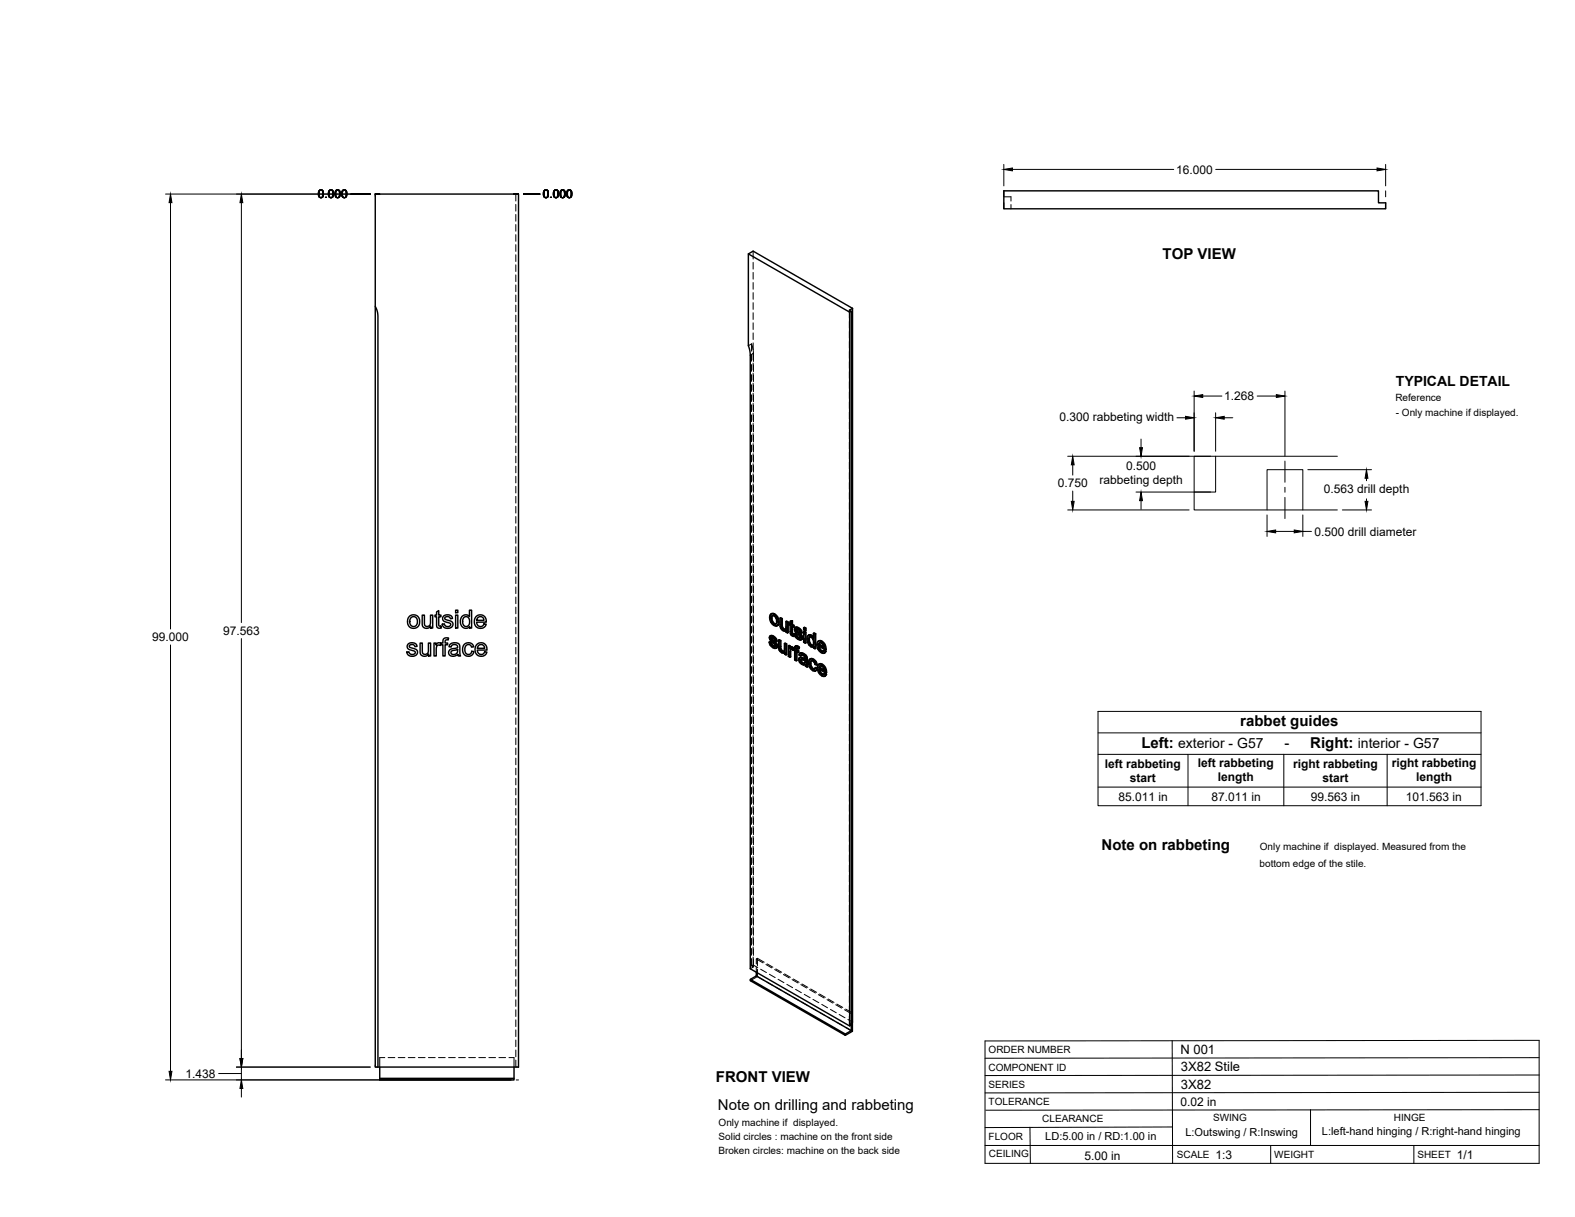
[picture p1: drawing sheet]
<svg xmlns="http://www.w3.org/2000/svg" width="559mm" height="432mm" viewBox="0 0 559 432" stroke-linecap="round" stroke-linejoin="round" font-family="sans-serif">
<!-- layer: Visible -->
<g fill="none" stroke="#000" stroke-width=".51">
<path d="M356.2 67.7h132.9v4.3h2.5v2.1h-135.4zM265.5 90.1l36 20.7v253.2M133.1 108.7v269.9h50.9v-309.7h-50.9v39.8l.8 2.1 .2 1.5v266.3M302 110.4l-.5 .4M302.5 109.4l-1.2 .7 .7 .3v253.3M302.5 109.4l-35.3-20.3-1.7 1v32.6l.7 3.3v217.7l35.3 20.3 .5-.3M302.5 109.4l-.1 256.5-2.5 1.4M145.3 218.7a2.3 2.3 0 0 1 3.6 1.8 2.3 2.3 0 0 1-3.5 2 2.85 2.85 0 0 1-.1-3.8zM145.8 219.2l.9-.4 .7 .2 .5 .5 .2 1.6-.8 1.1h-1l-.8-.7-.1-1.3zM149.8 218.2h.8v2.6a1.15 1.15 0 0 0 1.1 1.5 1.15 1.15 0 0 0 1-1.6v-2.5h.8v4.6h-.7v-.6a1.63 1.63 0 0 1-1.9 .7 1.63 1.63 0 0 1-1.1-1.8zM154.9 217.1l.8-.5v1.6h.7v.6h-.7v3.2l.7 .1 .2 .7-.6 .1a1.02 1.02 0 0 1-1.1-1.4v-2.7h-.6v-.6h.6zM157.4 218.5l.9-.3h1.1a1.33 1.33 0 0 1 1.1 1.2l-.7 .1a.96 .96 0 0 0-1-.8 .96 .96 0 0 0-.9 .9l.6 .3a2.51 2.51 0 0 1 2.2 1.2 1.92 1.92 0 0 1-1.5 1.8 1.92 1.92 0 0 1-2.2-1l-.1-.4 .8-.2a1.08 1.08 0 0 0 1.1 1.1 1.08 1.08 0 0 0 1-1.1l-1.8-.7a1.2 1.2 0 0 1-.9-.8 1.2 1.2 0 0 1 .3-1.3z"/>
<path d="M161.6 218.2h.8v4.6h-.8zM161.6 216.5h.8v.9h-.8zM163.9 218.8a1.73 1.73 0 0 1 2.7 0v-2.3h.7v6.3h-.7v-.5a1.9 1.9 0 0 1-2.3 .4 1.9 1.9 0 0 1-1-2.1zM164.5 219.2l.5-.4a1.8 1.8 0 0 1 1.6 1.2 1.8 1.8 0 0 1-.4 2l-.4 .3a1.81 1.81 0 0 1-1.7-1.2 1.81 1.81 0 0 1 .4-1.9zM168.9 218.8a2.15 2.15 0 0 1 2.6-.4 2.15 2.15 0 0 1 1 2.3h-3.4l.2 .8a1.29 1.29 0 0 0 1.2 .8 1.29 1.29 0 0 0 1.2-.9l.8 .1-.4 .7a2.33 2.33 0 0 1-3.2 .1 2.33 2.33 0 0 1-.2-3.2zM169.5 219.1l.6-.3 .9 .1 .5 .4 .2 .8h-2.6zM273.6 217.8l.6-.2 .6 .2zM273.6 217.8l-.6 1.1 .4 1.8 1.3 1.3 .7 .1 .5-.3M273.6 219.4l.3 1.2M274.1 218.4l-.2 .8M274.6 218l.9 .9a1.6 1.6 0 0 1 .9 1.7M274.8 217.8l1.1 1.2"/>
<path d="M275.7 219.1l.4 1.7 .3-.2-.2 1.1M276.7 219.3l.6 .3 .3-.1v2.8M277.3 219.6v2.7h.3l.2 .5M277.6 219.5l-.6-.3-.3 .1 .1 2.9 .2 .8 .6 .6a.89 .89 0 0 0 1.3 .2M144.8 228.6l.7-.5h1.1a1.38 1.38 0 0 1 1.4 1.2l-.8 .1a1.03 1.03 0 0 0-1-.7 1.03 1.03 0 0 0-1 .7l.7 .5a2.18 2.18 0 0 1 2.2 1.2 1.92 1.92 0 0 1-1.7 1.8 1.92 1.92 0 0 1-2-1.4l.7-.2a1.1 1.1 0 0 0 1.1 .9 1.1 1.1 0 0 0 1.1-1l-2-.7a1.17 1.17 0 0 1-.5-1.9zM149.1 228.2h.7v2.5a1.15 1.15 0 0 0 1.2 1.5 1.15 1.15 0 0 0 1-1.6v-2.4h.8v4.5h-.7v-.6a1.63 1.63 0 0 1-2 .7 1.63 1.63 0 0 1-1-1.8zM154 228.2h.7v.7a1.1 1.1 0 0 1 1.8-.6l.6-.1v-.5a1.33 1.33 0 0 1 .6-1.3 1.33 1.33 0 0 1 1.5 0l-.2 .7a.71 .71 0 0 0-.7-.1 .71 .71 0 0 0-.4 .7v.5h.9v.6h-.9v3.9h-.8v-3.9h-.6v-.4l-.3 .6-.3-.1a1.07 1.07 0 0 0-1.1 1.4v2.4h-.8zM159.8 228.5l1.8-.5 1.3 .5 .5 4.2h-.8l-.2-.5a1.75 1.75 0 0 1-1.9 .7 1.75 1.75 0 0 1-1.3-1.7l.8-.9 1.5-.3a.7 .7 0 0 0 .8-.7 .7 .7 0 0 0-.9-.6l-1 .2-.3 .7-.8-.1zM160.2 231l1.4-.3a.43 .43 0 0 1 .6-.2 .43 .43 0 0 1 .1 .5 1.2 1.2 0 0 1-1 1.2 1.2 1.2 0 0 1-1.3-.8zM164.7 228.7a1.96 1.96 0 0 1 3.4 .8l-.8 .1a1.29 1.29 0 0 0-1.7-.8 1.29 1.29 0 0 0-.7 1.8l.2 1 .6 .5a1.16 1.16 0 0 0 1.7-1l.7 .1-.3 .9a2.18 2.18 0 0 1-2.9 .4 2.18 2.18 0 0 1-.7-2.9zM169.1 228.7a2.15 2.15 0 0 1 2.6-.4 2.15 2.15 0 0 1 1.1 2.4h-3.5l.2 .7a1.28 1.28 0 0 0 1.3 .8 1.28 1.28 0 0 0 1.1-.9l.9 .1-.5 .8a2.35 2.35 0 0 1-3.2-.1 2.35 2.35 0 0 1-.1-3.2zM169.8 229l.5-.3a1.27 1.27 0 0 1 1.7 1.3h-2.6z"/>
<path d="M272.9 227.8l.5 .2M273.3 225.6l1.1 .1M273.4 228l.3-.1 .2 .7-.2 .2zM273.5 226.5l.5 .4M273.6 226.7l.2 .3 .2-.1 1.4 1.2M273.6 225.5l-.4 .2M273.7 228.8l.6 .5h.7M273.7 225.7h.7l.7 .5M273.7 227.9l-.6-.2-.2 .1 .4 1.2 .6 .6a1.17 1.17 0 0 0 1.5 .3M273.8 227l1.3 1.2 .3-.1 .3 .5M273.8 226.2v.1M273.8 226.6l-.3-.3 .9 .2 .5 .9 .5 .2"/>
<path d="M273.9 220.6l.3-.1 .6 .7-.2 .2zM273.9 228.6l.6 .6M274 225.5l-.8 .2-.2 .7 .2 .7 1.7 1.8-.1 .6M274.2 225.8l.6 .6 .3-.2 .4 .6M274.2 220.5l-.3-1.3-.3 .2v-.3l.2-.5 .5-.2 .8 .6 .4 1.2-.2 1.1-.7 .1M274.3 229.3l.5 .2M274.8 226.4l.5 .5 .3 .1 .1 .5-.3 .1-.1-.7M274.8 221.2l.5 .2M274.9 229.4l-.1 .1M275.1 228.2l.3 .6 .3-.2 .1 .6M275.4 228.8l.2 .6 .2-.2-.1 .5M275.6 229.4l-.2 .5 .3-.2-.4 .3"/>
<path d="M276.1 220.8l-.2 1 .3-.1-.5 .4M276.2 227.1l.6 .3 .3-.1v2.8M276.8 227.4v2.7h.3l.2 .5M276.8 230.2l.2 .5 .3-.1 .4 .3M277 230.7l.4 .4h.8l-.3 .1M277.1 227.3l-.6-.4-.3 .2 .1 3.1 .8 1.2a.91 .91 0 0 0 1.3 .2M277.3 222.4l.2 .5 .3-.1 .4 .4M277.4 231.1l.5 .1M277.5 222.9l.5 .4h.7M278 223.3l.4 .1M278.3 228.3l.5 .3 .3-.1v3.7l-.3 .2v-3.8M278.4 231.6v.5l.4 .3"/>
<path d="M278.4 231.6l-.2 .1M278.7 223.3l-.3 .1M278.7 223.2l-.3 .2M278.8 220.5l.6 .3 .3-.1v3.7l-.3 .2v-3.8M278.9 223.8v.5l.5 .3M278.9 223.8l-.2 .1M279.1 228.5l-.5-.3-.3 .1v2.6l-.4 .3M279.7 220.7l-.6-.3-.3 .1-.1 2.7M279.7 229.1l.5 .3 .3-.1v.4l.3-.2M280.2 229.4v.6l.6-.5 .4 .1M280.3 221.1h-.4v.6l.4 .2 .1 2.9 .8 .9h.6l-.1-.6h-.5M280.3 220.5l.9-.3v1.4"/>
<path d="M280.4 230.5l.1 2.5-.3 .2v-2M280.5 229.3l-.5-.3-.3 .1v3.8l.5 .3M280.5 229.7l.7-.1 .5 .4M280.7 230.3l-.1 .1M280.9 220.4v1.3l.3-.1 .5 .3M280.9 221.7l.5 .3 .3-.1v.5l-.3 .1v-.5M280.9 229.7l.6 .4M280.9 224.8l.6 .1M281 224.9l.7 .2M281.2 220.2l-.9 .3v.9l-.4-.3M281.2 222.4v2.2M281.3 230.8l-.7-.5-.2 .2 .2-.1-.1 .7"/>
<path d="M281.4 222.5l-.5-.3v2.5l.4 .1M281.4 225.2l.1 .6M281.5 230.6l.4 .3v3.3l.6 .3M281.5 230.6v-.3l-.2 .5M281.5 230.6l-.2 .2M281.7 230l.2 .1M281.7 224.9l.6 .2M282.2 222.7l.7-.2 .4 .2M282.3 229.2l.8 .1 .5 .3M282.3 225.1l.3-.2 .3 .7-.3 .2zM282.4 223.5l.5 .4M282.4 223.8l.3 .2 .2-.1 1.3 1.2"/>
<path d="M282.5 230.7l.6 .4 .3-.2v.5l-.3 .2v-.5M282.5 222.5l-.4 .2M282.6 229.1l-.4 .2M282.6 225.8l.5 .5h.8M282.6 222.7h.7l.7 .5M282.6 224.9l-.6-.2-.3 .2 .8 1.5 1.1 .7 .7-.2M282.7 224l1.3 1.3 .2-.2 .4 .5M282.7 223.2v.1M282.7 223.6l-.3-.2 .9 .1 .5 .9 .5 .3M282.8 231.4v2.9l-.3 .2v-3.3l.6 .4M282.8 230v.6M282.8 229.4l.6 .4 .2-.2-.3 .7 .1-.5"/>
<path d="M282.9 225.6l.5 .6M282.9 222.5l-1 .3v.7l.5 1 1.3 1.2v.8M283 222.9l.7 .5 .3-.2 .4 .6M283.1 229.3l-.5-.2-.5 .2-.2 1.1-.4-.3 .2-.1M283.1 226.3l.6 .2M283.3 230.3a.4 .4 0 0 0-.5-.4 .4 .4 0 0 0-.3 .5v.3l.3-.1 .6 .3M283.7 223.4l.4 .6 .3-.2 .2 .7-.3 .2-.2-.7M283.8 233.4l.6-.2 1.2 .5M283.8 226.4l-.1 .1M284 234.3l.1 .5 .3-.1 .5 .4M284 225.3l.3 .5 .3-.2 .1 .7M284 234.1v.2l.2-.1 .2 .5"/>
<path d="M284 233.2l-.4 .2M284.1 234.8l.5 .5h.9M284.1 233.4l1.5 .3M284.2 234l-.2 .1M284.2 231.8l.7 .3 .3-.2 .7 .5M284.2 234l.7 .2a.63 .63 0 0 1 .7 .5 .63 .63 0 0 1-.4 .8M284.2 234v.2M284.3 225.8l.2 .6 .2-.1-.1 .5M284.4 232.3l-.4 .4a.86 .86 0 0 1 1-.2 .86 .86 0 0 1 .5 .8l.1 .4M284.4 233.2l-.9 .2-.1 .7 .5 1.2 1 .6a.57 .57 0 0 1 .6 0 .57 .57 0 0 1 .3 .5l.6 .3M284.5 226.4l-.2 .5 .3-.1-.4 .2M284.5 231.6l-.7 .2"/>
<path d="M284.6 235.3h.9M284.9 232.1l.7 .5 .3-.2 .4 .5M285.1 224.1l.3-.1 .6 .3-.3 .2zM285.1 222.7l.3-.2 .6 .4-.3 .1zM285.1 224.1v3.8l.6 .3M285.1 222.7v.8l.6 .3M285.2 231.9l-.7-.3-.8 .3-.3 .5 .6 .3M285.6 232.6l.4 .5 .3-.2 .1 .5M286 224.3v3.8l-.3 .1v-3.7M286 222.9v.7l-.3 .2v-.8M286 233.1l.2 .5 .2-.1 .1 2.5M286.2 233.6v2.6l.3-.2 .1 .6-.2 .1-.2-.5"/>
<path d="M286.9 227l.2 1.3M287 225.4h1l.5 .4M287.1 226.1l.8 .1 .7 1.4-.1 1.3-.7 .1M287.1 226.1l-.2 .9 .3-.1 .2 1.2M287.1 228.3l.3-.2 .6 .7-.2 .2zM287.2 226l-.1 .1M287.3 225.2l-.6 .2M287.4 226l-.2 .9M287.4 235.5a1.08 1.08 0 0 0 .7 1.3l.5 .5M287.6 233.8h.4a1.54 1.54 0 0 1 1.5 .9M287.7 236.7l.6 .7h.7M287.7 225.5l.5 .5 .4-.1"/>
<path d="M287.8 233.6l-.5 .3M287.9 234.4l-.2 .9M288 225.4l-.5-.2-.6 .2-.6 .8 .2 1.8 .9 1.3a.82 .82 0 0 0 1.2 .1M288 228.8l.4 .1M288.4 234l.8 .8h.4l.3 1-.3 .2-.4-1.2M288.6 224.7l.5 .3 .3-.1v5.2l-.3 .1v-5.2M288.6 233.8l-.6-.2-.6 .2a2.71 2.71 0 0 0 1.8 4.3M288.6 229.4v.5l.5 .3M288.6 229.5l-.2 .1M289.2 237l.5 .3M289.4 224.9l-.5-.3-.3 .1v1.9l-.4-.6M289.6 236l-.5-.2-.5-1.1-.8-.3-.4 1.1 .3-.2 .3 1.2"/>
<path d="M289.7 237.3l.3-.1-.2 .5-.6 .4zM290 237.2l-.6-.4-.2 .2a.51 .51 0 0 1-.3 .5 .51 .51 0 0 1-.6-.1M290.2 227.5h.7a1.84 1.84 0 0 1 1.8 1.1M290.4 235.7l.7-.1a1.89 1.89 0 0 1 1.8 1.2M290.4 228.7l1.8 1.1-.6-1.5a.62 .62 0 0 0-.7-.3 .62 .62 0 0 0-.5 .7l.3-.1 1.5 .8M290.6 236.9l1.8 1.1-.7-1.5a.61 .61 0 0 0-.7-.3 .61 .61 0 0 0-.4 .7l.3-.2 1.5 .9M290.7 230.3l.7 .8 .7-.1M290.7 229.4l.3 .8M290.9 228l-.2 .6M290.9 237.6l.2 .8M290.9 238.5l.6 .8 .8-.1M291 236.2l-.1 .5"/>
<path d="M291.3 227.6l.9 .9a1.61 1.61 0 0 1 .9 1.8M291.4 231.1l.5 .1M291.5 235.8l.8 .8a1.73 1.73 0 0 1 1 1.9M291.5 239.3l.6 .1M291.6 227.5l-.8-.2-.8 .6-.2 1.3 .4 1.1 .5 .8 1.2 .7 .6-.1 .6-.7M291.8 235.7l-.8-.2-.9 .6-.1 1.3 .3 1 .8 1.1 .9 .5h.6l.6-.8M292 231.1l-.1 .1M292.2 239.3l-.1 .1M292.2 230.8l.6 .4M292.4 228.8l.4 1.6 .3-.1-.3 .1M292.4 239l.6 .4M292.6 237l.4 1.7 .3-.2-.3 .2"/>
<path d="M292.8 230.6l-2.4-1.4 .3 1.1 .3-.1 .7 .7M293 238.8l-2.4-1.4 .3 1.1 .2-.1 .7 .7M293.1 231l-.7 .7M293.1 231l-.6-.4-.6 .6M293.2 239.2l-.6 .7M293.2 239.2l-.5-.4-.6 .6M268.3 345v1.3l-2.1 1.2v.5l33.7 19.3v-.4l-33.7-19.4M268.3 346.3l33.7 19.4-2.1 1.2M134.7 378.6v4.6h47.7v-.6h-47.7M182.4 378.6v4M302 363.7v2M302.5 362.6l-.5 .3"/>
</g>
<!-- layer: Hidden -->
<g fill="none" stroke="#000" stroke-width=".35">
<path d="M183 68.9v2.4M183 72.5v2.4M183 76.1v2.4M183 79.7v2.3M356.2 69.8h2.5v1.6M358.7 72.6v1.5M183 83.2v2.4M183 86.8v2.4M183 90.4v2.4M183 94v2.3M183 97.5v2.4M267.2 89.1v2.8"/>
<path d="M267.2 93.1v2.4M267.2 96.7v2.4M183 101.1v2.4M183 104.7v2.4M183 108.2v2.4M183 111.8v2.4M183 115.4v2.4M183 119v2.3M267.2 100.2v2.4M267.2 103.8v2.4M267.2 107.4v2.4M267.2 111v2.3"/>
<path d="M267.2 114.5v2.4M267.2 118.1v2.4M301.3 110.1v2.8M301.3 114v2.4M301.3 117.6v2.4M183 122.5v2.4M183 126.1v2.4M183 129.7v2.4M183 133.2v2.4M183 136.8v2.4M266.6 122l.7 2.7v3.5M266.6 122v2.6"/>
<path d="M266.6 125.8v2.4M266.6 129.3v2.4M266.6 132.9v2.4M266.6 136.5v2.4M266.6 122l-1.1 .7M267.2 121.7v2.4M267.2 125.2v2.4M267.2 128.8v2.4M267.2 132.4v2.4M267.2 136v2.3M267.2 139.5v2.4M267.3 129.4v2.4"/>
<path d="M267.3 133v2.4M267.3 136.6v2.4M301.3 121.2v2.4M301.3 124.8v2.3M301.3 128.3v2.4M301.3 131.9v2.4M301.3 135.5v2.4M301.3 139v2.4M183 140.4v2.4M183 144v2.3M183 147.5v2.4M183 151.1v2.4"/>
<path d="M183 154.7v2.4M183 158.2v2.4M266.6 140.1v2.4M266.6 143.6v2.4M266.6 147.2v2.4M266.6 150.8v2.4M266.6 154.4v2.3M266.6 157.9v2.4M267.2 143.1v2.4M267.2 146.7v2.4M267.2 150.2v2.4M267.2 153.8v2.4"/>
<path d="M267.2 157.4v2.4M267.3 140.1v2.4M267.3 143.7v2.4M267.3 147.3v2.4M267.3 150.9v2.3M267.3 154.4v2.4M267.3 158v2.4M301.3 142.6v2.4M301.3 146.2v2.4M301.3 149.8v2.3M301.3 153.3v2.4M301.3 156.9v2.4"/>
<path d="M183 161.8v2.4M183 165.4v2.4M183 169v2.3M183 172.5v2.4M183 176.1v2.4M183 179.7v2.4M266.6 161.5v2.4M266.6 165.1v2.3M266.6 168.7v2.3M266.6 172.2v2.4M266.6 175.8v2.4M266.6 179.4v2.4"/>
<path d="M267.2 161v2.3M267.2 164.5v2.4M267.2 168.1v2.4M267.2 171.7v2.4M267.2 175.3v2.3M267.2 178.8v2.4M267.3 161.6v2.4M267.3 165.2v2.3M267.3 168.7v2.4M267.3 172.3v2.4M267.3 175.9v2.3M267.3 179.5v2.3"/>
<path d="M301.3 160.5v2.4M301.3 164v2.4M301.3 167.6v2.4M301.3 171.2v2.4M301.3 174.8v2.3M301.3 178.3v2.4M183 183.3v2.3M183 186.8v2.4M183 190.4v2.4M183 194v2.3M183 197.5v2.4M266.6 182.9v2.4"/>
<path d="M266.6 186.5v2.4M266.6 190.1v2.4M266.6 193.7v2.3M266.6 197.2v2.4M267.2 182.4v2.4M267.2 186v2.4M267.2 189.5v2.4M267.2 193.1v2.4M267.2 196.7v2.4M267.3 183v2.4M267.3 186.6v2.4M267.3 190.2v2.3"/>
<path d="M267.3 193.7v2.4M267.3 197.3v2.4M301.3 181.9v2.4M301.3 185.5v2.4M301.3 189.1v2.3M301.3 192.6v2.4M301.3 196.2v2.4M301.3 199.8v2.4M183 201.1v2.4M183 204.7v2.4M183 208.3v2.3M183 211.8v2.4"/>
<path d="M183 215.4v2.4M183 219v2.4M266.6 200.8v2.4M266.6 204.4v2.4M266.6 207.9v2.4M266.6 211.5v2.4M266.6 215.1v2.4M266.6 218.7v2.3M267.2 200.3v2.3M267.2 203.8v2.4M267.2 207.4v2.4M267.2 211v2.4"/>
<path d="M267.2 214.5v2.4M267.2 218.1v2.4M267.3 200.9v2.4M267.3 204.4v2.4M267.3 208v2.4M267.3 211.6v2.4M267.3 215.2v2.4M267.3 218.7v2.4M273.3 218.9l.4 1.7-.2 .2M273.8 217.7l-.8 1.4M274.1 218.4l-.2 .1M274.2 218.3l.6 .1-.2 .1"/>
<path d="M274.8 218.4l.7 .7-.2 .2M275.5 219.1l.3 1.2-.3 .2M277 219.2l.1 2.9-.3 .2M301.3 203.3v2.4M301.3 206.9v2.4M301.3 210.5v2.4M301.3 214.1v2.4M301.3 217.6v2.4M183 222.5v2.4M183 226.1v2.4M183 229.7v2.4M183 233.3v2.3"/>
<path d="M183 236.8v2.4M266.6 222.2v2.4M266.6 225.8v2.4M266.6 229.4v2.4M266.6 232.9v2.4M266.6 236.5v2.4M267.2 221.7v2.4M267.2 225.3v2.3M267.2 228.8v2.4M267.2 232.4v2.4M267.2 236v2.4M267.2 239.5v2.4"/>
<path d="M267.3 222.3v2.4M267.3 225.9v2.4M267.3 229.4v2.4M267.3 233v2.4M267.3 236.6v2.4M273.1 227.7l.5 1.1-.3 .2M273.2 226.1l.1 .6-.2 .1M273.3 225.7l-.4 .6M273.3 226.7l.4 .5-.3 .2M273.5 225.5l-.5 .3M273.6 228.8l.9 .9-.2 .1M273.7 227.2l1.4 1.4-.3 .1"/>
<path d="M273.7 220.6l1.1 1.2-.2 .1M273.8 226.2l.1-.1-.3 .2 .3-.2 .6 .1-.3 .2M274.5 226.2l.5 .5-.3 .1M274.5 229.7l.7 .2-.3 .2M274.8 221.8l.8 .2-.2 .1M275 229.3h.1M275 226.7l.2 .6-.3 .1M275.1 229.3l-.2 .1M275.1 228.6l.2 .4-.3 .2M275.2 227.3l.5 .2M275.3 229l-.2 .3M275.5 229.9h-.3"/>
<path d="M275.5 221.3l-.2 .1M275.8 220.3l-.1 .8-.4 .3M275.9 221.9l-.3 .1M276.5 226.9v3l-.3 .2M276.5 229.9l.2 .6-.3 .1M276.7 230.5l.4 .5-.3 .2M277.1 222.1l.1 .6-.3 .1M277.1 231l.5 .4-.3 .2M277.2 222.7l.4 .5-.3 .2M277.6 223.2l.5 .4-.2 .2M277.6 231.4l.6 .2 .4-.2-.2 .1M278.1 223.6l.7 .2 .4-.2-.2 .1"/>
<path d="M278.2 231.1h.1M278.3 231l-.2 .2M278.5 230.9l-.3 .2M278.6 228.2v2.4l-.4 .4M278.6 231.4v.5l-.2 .2M278.6 231.9l.5 .3M278.7 223.3h.1M278.9 223.2l-.3 .2M279 223.1l-.3 .2M279.1 220.4v2.5l-.4 .3M279.2 223.6v.6l-.3 .1M279.2 224.2l.5 .2"/>
<path d="M280 231.4v1.3l-.3 .2M280 232.7l.5 .3M280 229v1.3M280.2 221.5l.4 .2-.3 .2M280.2 221v.5l-.3 .2M280.3 221.1l.3 .1M280.5 229.7v.1M280.5 230.4l.7-.2-.3 .2M280.6 230.3l.2-.1-.1 .1M280.6 221.7l.1 3-.3 .1M280.6 220.3v.9l-.3 .2M280.7 224.7l.2 .4-.3 .2"/>
<path d="M280.7 229.6l-.5 .4M280.9 222.2l.3-.2v.4M280.9 225.1l.5 .4-.3 .1M281.2 230.2l.4 .4M281.2 222l.5 .4M281.4 225.5l.4 .2M281.5 230.3l.2-.1-.1 .4M281.7 230.5l.5 .2-.3 .2M281.7 230.2l-.1 .4M281.7 230.1l-.2 .1M281.9 230.1l.3 .2M282 224.7l.5 1.1-.3 .2"/>
<path d="M282.1 223.1l.2 .6-.3 .1M282.2 230.7v3.3l-.3 .2M282.2 234l.6 .3M282.2 222.7l-.3 .6M282.3 223.7l.3 .5-.3 .2M282.3 229.3l-.1 1-.3 .1M282.4 222.5l-.5 .3M282.4 229.1l-.4 .4M282.5 225.8l.9 .9-.3 .2M282.5 231.2l.3-.1v.3M282.6 223.2l.2-.1-.1 .1M282.6 230l.3-.2-.1 .2"/>
<path d="M282.6 224.2l1.4 1.4-.3 .1M282.8 231.1l.6 .3M282.8 223.1l-.3 .2M282.8 223.1l.6 .1-.3 .2M282.9 229.8l.3 .1-.3 .2M283.2 229.9l.3 .2M283.4 223.2l.5 .5-.3 .2M283.4 226.7l.7 .2-.3 .2M283.6 233.8l.3 1-.2 .2M283.7 231.9l.3-.2-.6 .7M283.7 233.4l-.3 .6M283.7 232.2l.6 .4"/>
<path d="M283.9 226.3h.1M283.9 223.7l.2 .6-.3 .1M283.9 233.3l-.4 .3M283.9 234.8l.9 .8-.3 .1M284 225.6l.2 .4-.3 .2M284 226.3l-.2 .1 .2-.1M284.1 224.3l.5 .2M284.2 226l-.2 .3M284.3 233.9l.2-.1zM284.3 232.3l.2-.1-.1 .1M284.3 233.9l-.1 .1M284.4 233.8l-.3 .2"/>
<path d="M284.4 226.9h-.3M284.5 233.8l1.4 .5-.3 .1M284.5 232.2l.6 .2-.3 .1M284.8 235.6l.6 .2-.3 .1M285.1 232.4l.6 .5-.2 .2M285.4 235.8l.5-.1-.2 .2M285.4 226.5v1.3l-.3 .1M285.4 222.5v.8l-.3 .2M285.4 227.8l.6 .3M285.4 224v1.3M285.4 223.3l.6 .3M285.6 235.2l-.2 .2"/>
<path d="M285.7 232.9l.2 .7-.3 .1h.3M285.8 235.1l-.3 .2M285.9 234.3l-.1 .8-.3 .1M285.9 233.6l-.3 .3M285.9 235.7l.2 .5-.3 .2M286.1 236.2l.5 .4M286.6 226.5l.2 1.2-.3 .1M286.8 227.7l.5 1-.3 .1M286.8 225.6l-.2 .9-.3 .2M287 225.3l-.5 .5M287.1 235l.4 1.7-.2 .1M287.3 228.7l.7 .6-.3 .2"/>
<path d="M287.3 234l-.2 1-.2 .1M287.4 225.9h.6l-.3 .2M287.4 225.9l-.2 .1M287.4 225.9v.1M287.4 225.9l-.2 .2M287.5 236.7l1.1 1.1-.2 .2M287.6 233.7l-.6 .5M287.9 234.4l-.2 .1M288 234.4h.6l-.2 .1M288 229.3l.6 .2 .3-.2-.2 .1M288 225.9l.6 .8-.2 .1M288.6 225.9l.3 .5"/>
<path d="M288.6 237.8l.9 .1M288.6 234.4l.5 .5-.3 .1M288.6 228.8l-.2 .1M288.6 226.7l.3 1.2-.3 .2M288.9 224.6v1.8l-.3 .2M288.9 227.9l-.2 .8-.3 .3M288.9 229.3v.5l-.3 .1M288.9 229.8l.5 .3M289.1 234.9l.3 .7-.3 .2M289.2 237.3l-.2 .1M289.4 235.6l.5 .2M289.4 236.8l-.5 .7"/>
<path d="M290.1 228.6l.4 1.7-.3 .1M290.3 236.8l.4 1.7-.3 .1M290.4 229.2l.3-.1v.3M290.5 230.3l1.2 1.1-.3 .2M290.5 227.4l-.7 1.4M290.6 237.4l.3-.1v.3M290.7 229.1l2.4 1.4M290.7 238.5l1.1 1.1-.3 .2M290.7 235.6l-.4 1.2-.3 .2M290.9 237.3l2.4 1.4M290.9 228l-.2 .1M291 227.9l.6 .1-.3 .2"/>
<path d="M291 236.2l-.1 .1M291.1 236.1l.7 .1-.3 .2M291.6 228l.7 .8-.3 .1M291.7 231.4l.9 .2-.3 .2M291.8 236.2l.7 .8-.3 .1M291.8 239.6l1 .2-.3 .2M292.2 231h-.1M292.2 231l-.2 .1M292.2 229.4l.3 .2M292.3 239.2h.1M292.3 228.8l.2 .8-.3 .2M292.4 237.6l.3 .2"/>
<path d="M292.4 239.2h-.1M292.5 237l.2 .8-.3 .2M292.5 230.6l-.3 .4M292.7 238.8l-.4 .4M292.7 231.6h-.1M292.9 239.8h-.1M301.3 221.2v2.4M301.3 224.8v2.4M301.3 228.3v2.4M301.3 231.9v2.4M301.3 235.5v2.4M301.3 239.1v2.3"/>
<path d="M183 240.4v2.4M183 244v2.4M183 247.5v2.4M183 251.1v2.4M183 254.7v2.4M183 258.3v2.3M266.6 240.1v2.4M266.6 243.7v2.3M266.6 247.2v2.4M266.6 250.8v2.4M266.6 254.4v2.4M266.6 258v2.3"/>
<path d="M267.2 243.1v2.4M267.2 246.7v2.4M267.2 250.3v2.3M267.2 253.8v2.4M267.2 257.4v2.4M267.3 240.2v2.3M267.3 243.7v2.4M267.3 247.3v2.4M267.3 250.9v2.4M267.3 254.4v2.4M267.3 258v2.4M301.3 242.6v2.4"/>
<path d="M301.3 246.2v2.4M301.3 249.8v2.4M301.3 253.3v2.4M301.3 256.9v2.4M183 261.8v2.4M183 265.4v2.4M183 269v2.4M183 272.5v2.4M183 276.1v2.4M183 279.7v2.4M266.6 261.5v2.4M266.6 265.1v2.4"/>
<path d="M266.6 268.7v2.3M266.6 272.2v2.4M266.6 275.8v2.4M266.6 279.4v2.4M267.2 261v2.4M267.2 264.6v2.3M267.2 268.1v2.4M267.2 271.7v2.4M267.2 275.3v2.3M267.2 278.8v2.4M267.3 261.6v2.4M267.3 265.2v2.3"/>
<path d="M267.3 268.7v2.4M267.3 272.3v2.4M267.3 275.9v2.4M267.3 279.5v2.3M301.3 260.5v2.4M301.3 264.1v2.3M301.3 267.6v2.4M301.3 271.2v2.4M301.3 274.8v2.4M301.3 278.4v2.3M183 283.3v2.3M183 286.8v2.4"/>
<path d="M183 290.4v2.4M183 294v2.4M183 297.6v2.3M266.6 283v2.3M266.6 286.5v2.4M266.6 290.1v2.4M266.6 293.7v2.4M266.6 297.2v2.4M267.2 282.4v2.4M267.2 286v2.4M267.2 289.6v2.3M267.2 293.1v2.4"/>
<path d="M267.2 296.7v2.4M267.3 283v2.4M267.3 286.6v2.4M267.3 290.2v2.3M267.3 293.8v2.3M267.3 297.3v2.4M301.3 281.9v2.4M301.3 285.5v2.4M301.3 289.1v2.3M301.3 292.7v2.3M301.3 296.2v2.4M301.3 299.8v2.4"/>
<path d="M183 301.1v2.4M183 304.7v2.4M183 308.3v2.3M183 311.8v2.4M183 315.4v2.4M183 319v2.4M266.6 300.8v2.4M266.6 304.4v2.4M266.6 308v2.3M266.6 311.5v2.4M266.6 315.1v2.4M266.6 318.7v2.4"/>
<path d="M267.2 300.3v2.4M267.2 303.8v2.4M267.2 307.4v2.4M267.2 311v2.4M267.2 314.6v2.3M267.2 318.1v2.4M267.3 300.9v2.4M267.3 304.5v2.3M267.3 308v2.4M267.3 311.6v2.4M267.3 315.2v2.4M267.3 318.7v2.4"/>
<path d="M301.3 303.4v2.3M301.3 306.9v2.4M301.3 310.5v2.4M301.3 314.1v2.4M301.3 317.6v2.4M183 322.6v2.3M183 326.1v2.4M183 329.7v2.4M183 333.3v2.4M183 336.8v2.4M266.6 322.2v2.4M266.6 325.8v2.4"/>
<path d="M266.6 329.4v2.4M266.6 333v2.3M266.6 336.5v2.4M267.2 339.6v2.8l1.6 .9M267.2 321.7v2.4M267.2 325.3v2.4M267.2 328.8v2.4M267.2 332.4v2.4M267.2 336v2.4M267.3 322.3v2.4M267.3 325.9v2.4M267.3 329.5v2.4"/>
<path d="M267.3 333v2.4M267.3 336.6v2.4M301.3 321.2v2.4M301.3 324.8v2.4M301.3 328.4v2.4M301.3 331.9v2.4M301.3 335.5v2.4M301.3 339.1v2.4M183 340.4v2.4M183 344v2.4M183 347.6v2.3M183 351.1v2.4"/>
<path d="M183 354.7v2.4M183 358.3v2.4M266.6 340.1v2.6M267.2 342.4l-.6 .3 .7 .4-1.1 .6M267.3 340.2v2.9M268.3 342v-1.7l.4-.3v2.7M268.3 343.2v1.8M268.3 340.3l2.4 1.3M268.7 346.5l-2.5 1.5M268.7 343.9v2.6M268.7 340l2.4 1.4M268.7 346.5l2.4 1.4"/>
<path d="M269.9 343.9l2 1.2M271.8 342.2l2 1.2M272.2 342l2 1.2M272.2 348.5l2 1.2M273 345.7l2 1.2M274.8 344l2.1 1.2M275.3 343.8l2 1.2M275.3 350.3l2 1.2M276.1 347.5l2 1.2M277.9 345.8l2.1 1.2M278.3 345.5l2.1 1.3M278.3 352l2.1 1.2"/>
<path d="M279.2 349.3l2 1.1M281.1 347.6l2 1.2M281.5 347.3l2 1.2M281.5 353.8l2 1.2M282.3 351l2 1.2M284.1 349.4l2.1 1.1M284.5 349.1l2.1 1.2M284.5 355.6l2.1 1.2M285.3 352.8l2.1 1.2M287.2 351.1l2.1 1.2M287.6 350.9l2.1 1.2M287.6 357.4l2.1 1.2"/>
<path d="M288.4 354.6l2.1 1.2M290.3 352.9l2.1 1.2M290.7 352.7l2.1 1.2M290.7 359.2l2.1 1.2M291.5 356.4l2.1 1.2M293.4 354.7l2.1 1.2M293.8 354.5l2.1 1.2M294.6 358.2l2.1 1.1M296.5 356.5l2.1 1.2M296.9 356.3l2.1 1.1M297.7 359.9l2.1 1.2M299.6 358.3l2.4 1.3 .4-.2"/>
<path d="M300 358l2.4 1.4M301.3 342.6v2.4M301.3 346.2v2.4M301.3 349.8v2.4M301.3 353.4v2.3M301.3 356.9v2.4M302.4 359.4v3.3l-1.6-1M136.5 375.2h-1.8v3.4M137.7 375.2h2.4M141.3 375.2h2.4M144.8 375.2h2.4M148.4 375.2h2.4"/>
<path d="M152 375.2h2.4M155.6 375.2h2.3M159.2 375.2h2.3M162.7 375.2h2.4M166.3 375.2h2.4M169.9 375.2h2.4M173.4 375.2h2.4M177 375.2h2.4M180.6 375.2h1.8v3.4M183 361.8v2.4M183 365.4v2.4M183 369v2.4"/>
<path d="M183 372.6v2.3M183 376.1v2.5M293.8 361l2.1 1.1M296.9 362.7l2.1 1.2M300 364.5l2.4 1.4M301.3 363.3l.7 .4M301.3 360.5v2.8M302 362.9l-.7 .4"/>
</g>
<!-- layer: Reference -->
<g fill="none" stroke="#000" stroke-width=".35">
<path d="M133.1 68.9h1.6zM133.9 68.9h-.8h1.6h-1.6v.8M182.4 68.9h1.6zM183.2 68.9h.8v.8M356.2 67.7v2.1M356.2 72v2.1M491.6 67.7v2.1M491.6 72v2.1M431.3 161.9v12.7h-7.6M474.5 161.9h-50.8v19h50.8M449.5 180.9v-14.3h12.7v14.3M133.1 377.8v.8h.8"/>
<path d="M184 377.8v.8h-.8M183.2 383.2h.8"/>
</g>
<!-- layer: Hidden Narrow -->
<path d="M267.3 125.3l-1.1 .7M274.6 228l-.3 .2M276.5 229.3l-.3 .1M277 221.5l-.3 .2M278.6 230.2l-.3 .1M279.1 222.4l-.3 .1M280.6 223.9l-.3 .1M282.2 229.8l-.3 .2M283.4 225l-.2 .2M285 234l-.3 .1M285.9 234.5l-.3 .1" fill="none" stroke="#000" stroke-width=".35"/>
<!-- layer: Visible Narrow -->
<path d="M274.5 227.3l-.2 .2M277.1 229.4l-.3 .1M277.6 221.6l-.3 .1M281.2 224.2l-.3 .2M282.8 230.2l-.3 .2M283.4 224.3l-.3 .2M284.9 233.4l-.3 .2M286.5 234l-.3 .2M286.5 234.9l-.3 .1" fill="none" stroke="#000" stroke-width=".35"/>
<!-- layer: Titleblock -->
<path d="M349.5 369.3l196.6-.2v43.7h-196.6zM415.9 369.3l.1 43.5M546.1 375.3l-196.6 .2M365.4 399.9l.2 12.9M416 399.9l-66.5 .2M465 393.7v12.7M546.1 393.7l-196.3 .2M546.1 387.6l-196.6 .2M546.1 381.4l-196.6 .2M349.5 406.4h196.6M450.8 406.4v6.4M501.6 406.4v6.4" fill="none" stroke="#000" stroke-width=".36"/>
<!-- layer: FD_Dimensions -->
<g fill="none" stroke="#000" stroke-width=".35">
<path d="M356.2 58.3v7.7M491.6 58.3v7.7M58.7 68.9h72.7M60.5 71.9v151.3M85.6 71.9v149M185.7 68.9h5.8M359.2 60.1h57.2M431.3 60.1h57.3M423.7 138.7v21.4M455.9 138.7v23.1M404.8 155.8v3M417.6 148.2h3"/>
<path d="M426.7 140.5h6.8M431.3 146.5v13.6M434.3 148.2h3.1M446 140.5h6.8M378.8 161.9h50.7M380.6 164.9v3.7M380.6 174.2v3.7M403.1 174.6h26.4M404.8 177.6v3.1M464 166.6h22.6M484.8 169.7v.9M484.8 177v.9"/>
<path d="M378.8 180.9h43.1M449.5 182.7v7.6M452.6 188.6h6.6M462.2 182.7v7.6M462.2 188.6h3.1M476.2 180.9h10.4M60.5 228.8v151.3M85.6 226.6v149M83.9 378.6h47.5M85.6 378.6v4.6M58.7 383.2h122.7M77.6 380.9h8"/>
<path d="M85.6 386.2v3.1"/>
</g>
<g fill="#000" stroke="#000" stroke-width=".35">
<path d="M356.2 60.1l3-.5v1zM488.6 59.6l3 .5-3 .5zM60.5 68.9l.5 3h-1zM85.6 68.9l.5 3h-1zM404.3 158.8h1l-.5 3.1zM420.6 147.7l3.1 .5-3.1 .5zM423.7 140.5l3-.5v1zM431.3 148.2l3-.5v1zM452.8 140l3.1 .5-3.1 .5zM380.6 161.9l.5 3h-1zM380.1 177.9h1l-.5 3zM404.8 174.6l.5 3h-1z"/>
<path d="M484.3 177.9h1l-.5 3zM484.8 166.6l.5 3.1h-1zM449.5 188.6l3.1-.6v1.1zM459.2 188l3 .6-3 .5zM85.1 375.6h1l-.5 3zM60 380.1h1l-.5 3.1zM85.6 383.2l.5 3h-1z"/>
</g>
<!-- layer: Smart Centers -->
<path d="M455.9 163.6v7.5M455.9 172.9v1.8M455.9 176.5v7.5" fill="none" stroke="#000" stroke-width=".35"/>
<!-- layer: Custom Tables -->
<path d="M389.6 252.4h135.9v33.5h-135.9zM389.6 260h135.9M389.6 267.7h135.9M389.6 279.3h135.9M421.5 267.7v18.2M455.5 267.7v18.2M492.1 267.7v18.2" fill="none" stroke="#000" stroke-width=".35"/>
<g font-size="5.3">
<text x="412.5" y="92">TOP VIEW</text>
<text x="440" y="257.6">rabbet guides</text>
<text x="405" y="265.2">Left: exterior - G57</text>
<text x="455.7" y="265.2">-</text>
<text x="464.9" y="265.2">Right: interior - G57</text>
<text x="390.9" y="301.7">Note on rabbeting</text>
<text x="254" y="383.9">FRONT VIEW</text>
<text x="254.7" y="393.8">Note on drilling and rabbeting</text>
</g>
<text font-size="5" x="495.2" y="136.9">TYPICAL DETAIL</text>
<g font-size="4.6">
<text x="418.8" y="373.8">N 001</text>
<text x="419" y="380.2">3X82 Stile</text>
<text x="419" y="386.2">3X82</text>
</g>
<g font-size="4.3">
<text x="417.2" y="61.6">16.000</text>
<text x="112.8" y="70.4">0.000</text>
<text x="192.6" y="70.4">0.000</text>
<text x="434.3" y="142">1.268</text>
<text x="375.9" y="149.3">0.300 rabbeting width</text>
<text x="399.5" y="166.8">0.500</text>
<text x="375.3" y="172.9">0.750</text>
<text x="390" y="171.9">rabbeting depth</text>
<text x="469.7" y="174.9">0.563 drill depth</text>
<text x="466.4" y="190">0.500 drill diameter</text>
<text x="54" y="227.5">99.000</text>
<text x="79.1" y="225.2">97.563</text>
<text x="392" y="272.4">left rabbeting</text>
<text x="425" y="272">left rabbeting</text>
<text x="458.8" y="272.4">right rabbeting</text>
<text x="493.8" y="272">right rabbeting</text>
<text x="400.9" y="277.5">start</text>
<text x="432.1" y="277.1">length</text>
<text x="469.2" y="277.5">start</text>
<text x="502.4" y="277.1">length</text>
<text x="396.8" y="284.1">85.011 in</text>
<text x="429.8" y="284.1">87.011 in</text>
<text x="465.1" y="284.1">99.563 in</text>
<text x="498.8" y="284.1">101.563 in</text>
<text x="65.8" y="382.4">1.438</text>
<text x="418.8" y="392.4">0.02 in</text>
<text x="384.8" y="411.6">5.00 in</text>
<text x="431.3" y="411.1">1:3</text>
<text x="516.9" y="411.1">1/1</text>
</g>
<g font-size="3.9">
<text x="370.9" y="404.5">LD:5.00 in / RD:1.00 in</text>
<text x="420.6" y="403.1">L:Outswing / R:Inswing</text>
<text x="469" y="402.8">L:left-hand hinging / R:right-hand hinging</text>
</g>
<g font-size="3.5">
<text x="495.1" y="142.4">Reference</text>
<text x="495.2" y="147.5">- Only machine if displayed.</text>
<text x="447" y="301.7">Only machine if displayed. Measured from the</text>
<text x="446.9" y="307.7">bottom edge of the stile.</text>
<text x="350.8" y="373.6">ORDER NUMBER</text>
<text x="350.8" y="379.9">COMPONENT ID</text>
<text x="350.8" y="386.1">SERIES</text>
<text x="350.8" y="392.2">TOLERANCE</text>
<text x="255" y="399.4">Only machine if displayed.</text>
<text x="369.8" y="398.1">CLEARANCE</text>
<text x="430.4" y="397.8">SWING</text>
<text x="494.5" y="397.6">HINGE</text>
<text x="255" y="404.5">Solid circles : machine on the front side</text>
<text x="350.8" y="404.5">FLOOR</text>
<text x="254.9" y="409.6">Broken circles: machine on the back side</text>
<text x="350.8" y="410.5">CEILING</text>
<text x="417.5" y="410.9">SCALE</text>
<text x="452.1" y="410.9">WEIGHT</text>
<text x="502.9" y="410.9">SHEET</text>
</g>
</svg>
